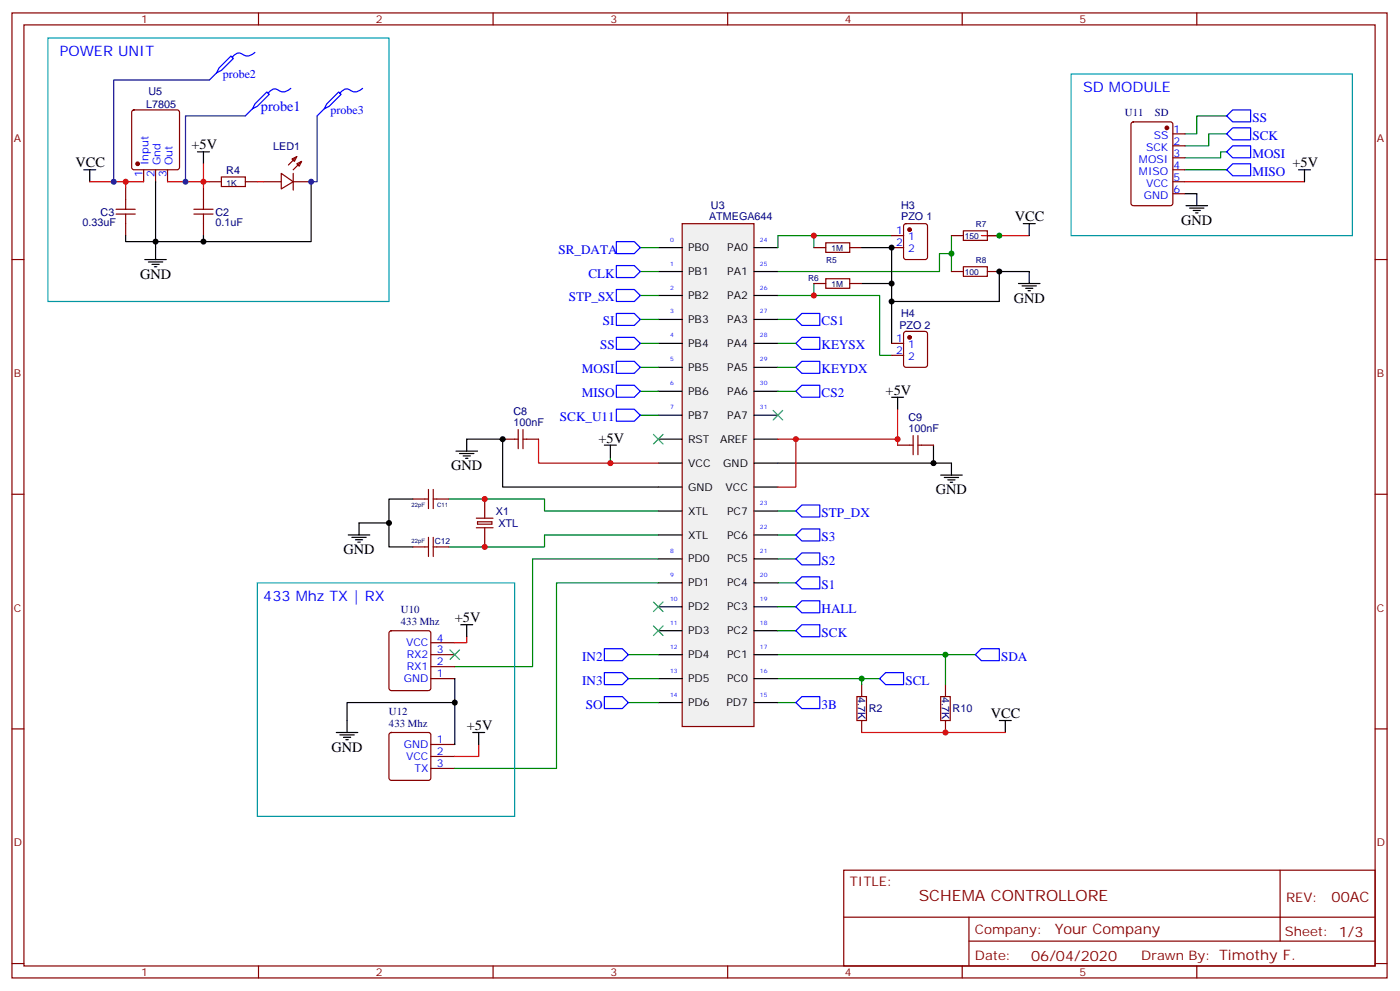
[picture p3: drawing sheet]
<svg xmlns="http://www.w3.org/2000/svg" width="413mm" height="292mm" viewBox="0 0 413 292" stroke-linecap="round" stroke-linejoin="round" font-family="sans-serif">
<g fill="none" stroke="#870000" stroke-width=".35">
<path d="M3.5 3.8h405.4v284.3h-405.4zM7.1 7.3h398.2v277.3h-398.2zM76.2 3.8v3.5M145.3 3.8v3.5M214.5 3.8v3.5M283.6 3.8v3.5M352.8 3.8v3.5M39 32.6l.5-.2h12.7l.5 .2 .2 .5v16.2l-.2 .5-.5 .2h-12.7l-.5-.2-.2-.5v-16.2zM37 55.3v6.4M42.3 50v3.6M45.9 50v3.6M49.4 50v3.6"/>
<path d="M60 55.3v6.4M61.7 53.6h3.6M65.3 52.1h7v2.9h-7zM72.3 53.6h3.5M77.6 53.6h5.3M82.9 51.1l3.5 2.5-3.5 2.1zM86.1 46.8l1.4-.7-.7 1.5zM86.4 53.6h5.3M86.4 51.1v4.9M87.5 48.3l1.4-.7-.7 1.4zM87.5 46.1l-2.5 2.5M88.9 47.6l-2.5 2.4"/>
<path d="M3.5 76.5h3.6M34.2 61.7h5.7M34.2 63.1h5.7M37 63.1v6.3M57.1 61.7h5.7M57.1 63.1h5.7M60 63.1v6.3M405.3 76.5h3.6M3.5 145.6h3.6M405.3 145.6h3.6M3.5 214.8h3.6M405.3 214.8h3.6"/>
<path d="M248.7 256.4h156.6v28.2h-156.6zM377.3 256.4v20.9M248.7 270.2h156.5M285.6 277.3h119.6M285.6 270.2v14.2M3.5 283.9h3.6M76.2 284.6v3.5M145.3 284.6v3.5M214.5 284.6v3.5M283.6 284.6v3.5M352.8 284.6v3.5M405.3 283.9h3.6"/>
</g>
<path d="M75.1 15.5a3.1 3.1 0 0 1-4.4 .1 2.4 2.4 0 0 0-2.3 1.3M63.9 21.4l1.4-.7 3.5-3.5-.7-.7-3.5 3.5-.7 1.4-2.2 2.2M74.4 32l1.4-.7 3.6-3.5-.7-.7-3.6 3.5-.7 1.4-2.1 2.1M85.7 26a3.1 3.1 0 0 1-4.4 .2 2.4 2.4 0 0 0-2.3 1.2M95.6 32l1.4-.7 3.5-3.5-.7-.7-3.5 3.5-.7 1.4-2.1 2.1M106.9 26a3.1 3.1 0 0 1-4.4 .2 2.4 2.4 0 0 0-2.3 1.2" fill="none" stroke="#00f" stroke-width=".35"/>
<circle cx="40.6" cy="48.3" r=".53" fill="#870000" stroke="#870000" stroke-width=".35"/>
<path d="M24.7 50h3.5M26.5 50v3.6M45.9 53.6v22.9M58.2 44.7h3.5M60 44.7v3.6M91.7 53.6v17.6h-54.7v-1.8M42.7 76.5h6.3M43.7 77.2h4.3M44.8 77.9h2.1M45.5 78.6h.7M60 69.4v1.8" fill="none" stroke="#000" stroke-width=".35"/>
<path d="M26.5 53.6h15.8M37 53.6v1.7M49.4 53.6h12.3M60 48.3v7M75.8 53.6h1.8" fill="none" stroke="#f00" stroke-width=".35"/>
<path d="M61.7 23.6h-28.2v30M72.3 34.1h-17.6v19.5M93.5 34.1v19.5h-1.8" fill="none" stroke="#039" stroke-width=".35"/>
<path d="M201.1 65.9h21.1v148.2h-21.1z" fill="#f0f0f0" stroke="#870000" stroke-width=".35"/>
<g fill="none" stroke="#000" stroke-width=".35">
<path d="M349.2 57.1h3.6v3.5M382.8 50h3.5M384.5 50v3.6M194 73h7.1M222.2 73h7.1M254 73h8.8v28.2M301.6 65.9h3.6M303.4 65.9v3.5M349.6 60.6h6.4M350.7 61.3h4.2M351.7 62h2.1M352.4 62.7h.7"/>
<path d="M194 80h7.1M194 87.1h7.1M194 94.1h7.1M222.2 80h7.1M222.2 87.1h7.1M222.2 94.1h7.1M254 83.5h8.8M300.2 83.5h6.4M301.3 84.2h4.2M302.3 84.9h2.1M303 85.7h.7M303.4 83.5v-3.5h-8.8v8.8h-31.8"/>
<path d="M194 101.2h7.1M194 108.2h7.1M194 115.3h7.1M222.2 101.2h7.1M222.2 108.2h7.1M222.2 115.3h7.1M262.8 117.1h3.5M264.6 117.1v3.5M134.4 132.9h6.4M135.5 133.6h4.2M136.5 134.3h2.1M137.2 135h.7"/>
<path d="M137.6 132.9v-3.5h10.6v14.1h52.9M178.2 131.2h3.5M179.9 131.2v3.5M194 122.3h7.1M194 129.4h7.1M194 136.5h7.1M222.2 122.3h7.1M222.2 129.4h7.1M275.2 131.2v5.3h-53M275.2 136.5h5.3v3.5M277.3 140h6.3M102.7 157.6h6.3"/>
<path d="M103.7 158.3h4.2M104.8 159h2.1M105.5 159.7h.7M114.7 154.1h-8.9v3.5M121.7 147h-7v14.1h7M194 150.6h7.1M194 157.6h7.1M222.2 143.5h7.1M222.2 150.6h7.1M222.2 157.6h7.1M278.3 140.7h4.3M279.4 141.4h2.1"/>
<path d="M280.1 142.1h.7M194 164.7h7.1M194 171.7h7.1M194 178.8h7.1M222.2 164.7h7.1M222.2 171.7h7.1M222.2 178.8h7.1M134.1 200v7M135.8 184.1h3.5M137.6 184.1v3.5M194 185.8h7.1M194 192.9h7.1"/>
<path d="M194 200h7.1M222.2 185.8h7.1M222.2 192.9h7.1M222.2 200h7.1M99.1 215.8h6.4M100.2 216.5h4.2M101.2 217.2h2.2M102 217.9h.7M102.3 215.8v-8.8h31.8v12.4M139.3 215.8h3.6M141.1 215.8v3.6M194 207h7.1"/>
<path d="M222.2 207h7.1M294.6 212.3h3.5M296.3 212.3v3.5"/>
</g>
<g fill="none" stroke="#008700" stroke-width=".35">
<path d="M361.6 34.1h-8.8v5.3h-3.6M361.6 39.4h-5.3v3.6h-7.1M349.2 50h12.4M361.6 44.7h-1.8v1.8h-10.6M188.7 73h5.3M239.9 69.4v3.6M262.8 69.4h-33.5v3.6M280.5 74.7h-3.6v5.3h-47.6M280.5 69.4v10.6M188.7 80h5.3M188.7 94.1h5.3M188.7 87.1h5.3"/>
<path d="M229.3 87.1h30v17.6h3.5M229.3 94.1h5.3M239.9 83.5v3.6M188.7 115.3h5.3M188.7 108.2h5.3M188.7 101.2h5.3M229.3 115.3h5.3M229.3 108.2h5.3M229.3 101.2h5.3M179.9 134.7v1.8M188.7 122.3h5.3M132.3 147h28.2v3.6h33.5"/>
<path d="M194 157.6h-33.5v3.5h-28.2M229.3 157.6h5.3M229.3 150.6h5.3M194 171.7h-30v54.7h-29.9M194 164.7h-37v31.7h-22.9M229.3 171.7h5.3M229.3 164.7h5.3M229.3 178.8h5.3M185.2 192.9h8.8M185.2 200h8.8M229.3 192.9h58.2M229.3 200h30"/>
<path d="M229.3 185.8h5.3M254 200v1.7M278.7 192.9v8.8M185.2 207h8.8M229.3 207h5.3"/>
</g>
<g fill="none" stroke="#870000" stroke-width=".35">
<path d="M333.6 36.1l.5-.2h10.9l.7 .4v23.6l-.4 .7h-11.2l-.7-.5v-23.5zM345.7 39.4h3.5M345.7 53.6h3.5M345.7 50h3.5M345.7 46.5h3.5M345.7 43h3.5M345.7 57.1h3.5M239.9 73h3.5M243.4 71.5h7.1v2.9h-7.1zM250.5 73h3.5M262.8 69.4h3.5M262.8 73h3.5"/>
<path d="M266.6 66.1l.5-.2h5.6l.6 .4 .1 9.5-.5 .6-5.8 .1-.7-.5-.1-9.4zM280.5 69.4h3.5M284 78.6h7v2.8h-7zM284 68h7v2.8h-7zM291 69.4h3.6M239.9 83.5h3.5M243.4 82.1h7.1v2.8h-7.1zM250.5 83.5h3.5M266.6 97.9l.5-.3h5.6l.6 .5 .1 9.4-.5 .7h-5.8l-.7-.4-.1-9.4zM280.5 80h3.5M291 80h3.6M262.8 101.2h3.5"/>
<path d="M262.8 104.7h3.5M148.2 129.4h4.6M152.8 126.6v5.6M154.2 126.6v5.6M154.2 129.4h4.5M264.6 131.2h4.6M269.2 128.3v5.7M270.6 128.3v5.7M270.6 131.2h4.6M121.7 147h4.6M126.3 144.2v5.7M126.3 158.3v5.7"/>
<path d="M127.7 144.2v5.7M127.7 158.3v5.7M127.7 147h4.6M140.4 152.7h4.9M140.4 155.5h4.9M140.8 153.7h4.2v.7h-4.2zM142.9 147v5.7M142.9 155.5v5.6M121.7 161.1h4.6M127.7 161.1h4.6M114.9 186l.5-.2h10.9l.5 .2 .2 .5v16.3l-.2 .5-.5 .2h-10.9l-.5-.3-.2-.4v-16.3zM127 192.9h7.1"/>
<path d="M127 196.4h7.1M127 200h7.1M127 189.4h7.1M114.9 216l.5-.2h10.9l.5 .2 .2 .5v12.7l-.2 .5-.5 .2h-10.9l-.5-.2-.2-.5v-12.7zM127 219.4h7.1M254 201.7v3.5M254 212.3v3.5M278.7 201.7v3.5M278.7 212.3v3.5M127 222.9h7.1M127 226.4h7.1"/>
</g>
<g fill="none" stroke="#00f" stroke-width=".35">
<path d="M361.6 34.1l1.8-1.7h5.3v3.5h-5.3zM361.6 39.4l1.8-1.7h5.3v3.5h-5.3zM361.6 50l1.8-1.7h5.3v3.5h-5.3zM363.4 43h5.3v3.5h-5.3l-1.8-1.8zM181.7 71.2h5.3l1.7 1.8-1.7 1.7h-5.3zM181.7 78.2h5.3l1.7 1.8-1.7 1.8h-5.3zM181.7 92.4h5.3l1.7 1.7-1.7 1.8h-5.3zM181.7 99.4h5.3l1.7 1.8-1.7 1.7h-5.3zM181.7 85.3h5.3l1.7 1.8-1.7 1.7h-5.3zM236.4 92.4h5.3v3.5h-5.3l-1.8-1.8zM236.4 99.4h5.3v3.5h-5.3l-1.8-1.7zM181.7 113.5h5.3l1.7 1.8-1.7 1.8h-5.3z"/>
<path d="M181.7 106.5h5.3l1.7 1.7-1.7 1.8h-5.3zM236.4 106.5h5.3v3.5h-5.3l-1.8-1.8zM236.4 113.5h5.3v3.6h-5.3l-1.8-1.8zM181.7 120.6h5.3l1.7 1.7-1.7 1.8h-5.3zM236.4 155.9h5.3v3.5h-5.3l-1.8-1.8zM236.4 148.8h5.3v3.5h-5.3l-1.8-1.7zM236.4 162.9h5.3v3.5h-5.3l-1.8-1.7zM236.4 170h5.3v3.5h-5.3l-1.8-1.8zM236.4 177h5.3v3.6h-5.3l-1.8-1.8zM178.2 191.1h5.2l1.8 1.8-1.8 1.8h-5.2zM178.2 198.2h5.2l1.8 1.8-1.8 1.7h-5.2zM236.4 184.1h5.3v3.5h-5.3l-1.8-1.8z"/>
<path d="M261.1 198.2h5.2v3.5h-5.2l-1.8-1.7zM287.5 192.9l1.8-1.8h5.3v3.6h-5.3zM178.2 205.2h5.2l1.8 1.8-1.8 1.8h-5.2zM236.4 205.2h5.3v3.6h-5.3l-1.8-1.8z"/>
</g>
<path d="M349.2 53.6h35.3M289.3 69.4h14.1M158.7 129.4v7.1h35.3M229.3 129.4h5.3v14.1h-5.3M234.6 129.4h30v1.8M264.6 120.6v8.8M137.6 187.6v1.8h-3.5M141.1 219.4v3.5h-7M254 215.8h42.3" fill="none" stroke="#f00" stroke-width=".35"/>
<path d="M192.6 128l2.8 2.8M195.4 128l-2.8 2.8M227.9 120.9l2.8 2.9M230.7 120.9l-2.8 2.9M192.6 177.4l2.8 2.8M195.4 177.4l-2.8 2.8M132.6 191.5l2.9 2.8M135.5 191.5l-2.9 2.8M192.6 184.4l2.8 2.9M195.4 184.4l-2.8 2.9" fill="none" stroke="#3c3" stroke-width=".35"/>
<g fill="#870000" stroke="#870000" stroke-width=".35">
<circle cx="268.1" cy="99.4" r=".53"/>
<circle cx="268.1" cy="67.7" r=".53"/>
<circle cx="344" cy="37.7" r=".53"/>
</g>
<path d="M14.1 11.2h100.6v77.6h-100.6zM315.7 21.8h82.9v47.6h-82.9zM75.8 171.7h75.9v68.8h-75.9z" fill="none" stroke="#09c" stroke-width=".35"/>
<path d="M252.6 205.2h2.8v7.1h-2.8zM277.3 205.2h2.8v7.1h-2.8z" fill="none" stroke="#a10000" stroke-width=".35"/>
<circle cx="275.2" cy="136.5" r=".88" fill="#000"/>
<circle cx="294.6" cy="69.4" r=".88" fill="#008700"/>
<circle cx="278.7" cy="215.8" r=".88" fill="#f00"/>
<circle cx="278.7" cy="192.9" r=".88" fill="#008700"/>
<circle cx="234.6" cy="129.4" r=".88" fill="#c00"/>
<circle cx="114.7" cy="154.1" r=".88" fill="#000"/>
<g fill="#c00">
<circle cx="142.9" cy="161.1" r=".88"/>
<circle cx="239.9" cy="87.1" r=".88"/>
<circle cx="239.9" cy="69.4" r=".88"/>
<circle cx="264.6" cy="129.4" r=".88"/>
</g>
<circle cx="148.2" cy="129.4" r=".88" fill="#000"/>
<g fill="#c00">
<circle cx="142.9" cy="147" r=".88"/>
<circle cx="179.9" cy="136.5" r=".88"/>
</g>
<g fill="#000">
<circle cx="262.8" cy="73" r=".88"/>
<circle cx="262.8" cy="88.8" r=".88"/>
<circle cx="262.8" cy="83.5" r=".88"/>
<circle cx="294.6" cy="80" r=".88"/>
</g>
<circle cx="280.5" cy="74.7" r=".88" fill="#008700"/>
<g fill="#000">
<circle cx="60" cy="71.2" r=".88"/>
<circle cx="134.1" cy="207" r=".88"/>
</g>
<circle cx="60" cy="53.6" r=".88" fill="#c00"/>
<g fill="#039">
<circle cx="54.7" cy="53.6" r=".88"/>
<circle cx="33.5" cy="53.6" r=".88"/>
<circle cx="91.7" cy="53.6" r=".88"/>
</g>
<circle cx="37" cy="53.6" r=".88" fill="#c00"/>
<circle cx="45.9" cy="71.2" r=".88" fill="#000"/>
<circle cx="254" cy="200" r=".88" fill="#008700"/>
<text font-size="4.6" fill="#800" x="270.8" y="265.4">SCHEMA CONTROLLORE</text>
<g font-size="4.2" fill="#00f">
<text x="17.6" y="16.5">POWER UNIT</text>
<text x="319.3" y="27.1">SD MODULE</text>
<text x="76.9" y="32.7">probe1</text>
<text x="77.6" y="177">433 Mhz TX | RX</text>
</g>
<g font-size="4.2">
<text x="56.4" y="44">+5V</text>
<text x="22.2" y="49.3">VCC</text>
<text x="381" y="49.3">+5V</text>
<text x="299.2" y="65.2">VCC</text>
<text x="348.2" y="66.3">GND</text>
<text x="41.3" y="82.1">GND</text>
<text x="298.8" y="89.2">GND</text>
<text x="261.1" y="116.3">+5V</text>
<text x="176.4" y="130.5">+5V</text>
<text x="133" y="138.6">GND</text>
<text x="275.9" y="145.6">GND</text>
<text x="101.2" y="163.3">GND</text>
<text x="134.1" y="183.4">+5V</text>
<text x="137.6" y="215.1">+5V</text>
<text x="292.1" y="211.6">VCC</text>
<text x="97.7" y="221.5">GND</text>
</g>
<g font-size="4.2" fill="#800">
<text x="392.5" y="265.7">00AC</text>
<text x="310.9" y="275.2">Your Company</text>
<text x="304" y="283">06/04/2020</text>
</g>
<g font-size="3.9" fill="#00f">
<text x="369.2" y="35.9">SS</text>
<text x="369.2" y="41.2">SCK</text>
<text x="369.2" y="46.5">MOSI</text>
<text x="369.2" y="51.8">MISO</text>
<text x="164.6" y="74.7">SR_DATA</text>
<text x="173.4" y="81.8">CLK</text>
<text x="167.6" y="88.8">STP_SX</text>
<text x="177.7" y="95.9">SI</text>
<text x="242.2" y="95.9">CS1</text>
<text x="176.9" y="102.9">SS</text>
<text x="242.2" y="102.9">KEYSX</text>
<text x="171.5" y="110">MOSI</text>
<text x="242.2" y="110">KEYDX</text>
<text x="171.5" y="117.1">MISO</text>
<text x="242.2" y="117.1">CS2</text>
<text x="165" y="124.1">SCK_U11</text>
<text x="242.2" y="152.3">STP_DX</text>
<text x="242.2" y="159.4">S3</text>
<text x="242.2" y="166.4">S2</text>
<text x="242.2" y="173.5">S1</text>
<text x="242.2" y="180.6">HALL</text>
<text x="242.2" y="187.6">SCK</text>
<text x="171.6" y="194.7">IN2</text>
<text x="295.1" y="194.7">SDA</text>
<text x="171.6" y="201.7">IN3</text>
<text x="266.9" y="201.7">SCL</text>
<text x="172.7" y="208.8">SO</text>
<text x="242.2" y="208.8">3B</text>
</g>
<g font-size="3.9" fill="#800">
<text x="250.5" y="261">TITLE:</text>
<text x="379.1" y="265.7">REV:</text>
<text x="287.4" y="275.2">Company:</text>
<text x="378.7" y="275.8">Sheet: 1/3</text>
<text x="287.4" y="282.9">Date:</text>
<text x="336.4" y="282.9">Drawn By: Timothy F.</text>
</g>
<g font-size="3.5" fill="#00f">
<text x="65.7" y="22.9">probe2</text>
<text x="97.4" y="33.5">probe3</text>
</g>
<g font-size="3.2" fill="#800">
<text x="41.6" y="6.8">1</text>
<text x="110.8" y="6.8">2</text>
<text x="179.9" y="6.8">3</text>
<text x="249.1" y="6.8">4</text>
<text x="318.2" y="6.8">5</text>
<text x="4.1" y="41.9">A</text>
<text x="405.9" y="41.9">A</text>
<text x="4.1" y="111.1">B</text>
<text x="405.9" y="111.1">B</text>
<text x="4.1" y="180.2">C</text>
<text x="405.9" y="180.2">C</text>
<text x="4.1" y="249.3">D</text>
<text x="405.9" y="249.3">D</text>
<text x="41.6" y="287.6">1</text>
<text x="110.8" y="287.6">2</text>
<text x="179.9" y="287.6">3</text>
<text x="249.1" y="287.6">4</text>
<text x="318.2" y="287.6">5</text>
</g>
<g font-size="3.2" fill="#000080">
<text x="43.8" y="28.1">U5</text>
<text x="43.1" y="31.8">L7805</text>
<text x="331.6" y="34.1">U11</text>
<text x="340.4" y="34.1">SD</text>
<text x="80.5" y="44.1">LED1</text>
<text x="66.7" y="51.1">R4</text>
<text x="29.6" y="63.5">C3</text>
<text x="63.5" y="63.5">C2</text>
<text x="209" y="64.8">ATMEGA644</text>
<text x="209.6" y="61.7">U3</text>
<text x="265.7" y="64.8">PZO 1</text>
<text x="265.7" y="61.7">H3</text>
<text x="24.4" y="66.6">0.33uF</text>
<text x="63.5" y="66.7">0.1uF</text>
<text x="265.7" y="93.4">H4</text>
<text x="265.1" y="97">PZO 2</text>
<text x="151.4" y="125.5">100nF</text>
<text x="151.4" y="122.4">C8</text>
<text x="267.8" y="124.2">C9</text>
<text x="267.8" y="127.3">100nF</text>
<text x="146.2" y="151.7">X1</text>
<text x="146.9" y="155.2">XTL</text>
<text x="118.2" y="184.1">433 Mhz</text>
<text x="118.2" y="180.6">U10</text>
<text x="252.9" y="205.4" transform="rotate(90 252.9 205.4)">4.7K</text>
<text x="256.1" y="209.9">R2</text>
<text x="277.6" y="205.4" transform="rotate(90 277.6 205.4)">4.7K</text>
<text x="280.8" y="209.9">R10</text>
<text x="114.7" y="214.1">433 Mhz</text>
<text x="114.7" y="210.5">U12</text>
</g>
<g font-size="3.2" fill="#00f">
<text x="340.1" y="40.9">SS</text>
<text x="345.9" y="39.1">1</text>
<text x="335.7" y="47.9">MOSI</text>
<text x="337.8" y="44.4">SCK</text>
<text x="345.9" y="46.1">3</text>
<text x="345.9" y="42.6">2</text>
<text x="42" y="52.2" transform="rotate(-90 42 52.2)">1</text>
<text x="43.7" y="48.7" transform="rotate(-90 43.7 48.7)">Input</text>
<text x="45.5" y="52.2" transform="rotate(-90 45.5 52.2)">2</text>
<text x="47.3" y="48.7" transform="rotate(-90 47.3 48.7)">Gnd</text>
<text x="49" y="52.2" transform="rotate(-90 49 52.2)">3</text>
<text x="50.8" y="48.7" transform="rotate(-90 50.8 48.7)">Out</text>
<text x="335.7" y="51.4">MISO</text>
<text x="345.9" y="53.2">5</text>
<text x="345.9" y="49.7">4</text>
<text x="337.1" y="58.5">GND</text>
<text x="337.8" y="55">VCC</text>
<text x="345.9" y="56.7">6</text>
<text x="264.2" y="69.1">1</text>
<text x="267.7" y="70.8">1</text>
<text x="264.2" y="72.6">2</text>
<text x="267.7" y="74.4">2</text>
<text x="264.2" y="100.8">1</text>
<text x="264.2" y="104.4">2</text>
<text x="267.7" y="102.6">1</text>
<text x="267.7" y="106.1">2</text>
<text x="119.7" y="190.4">VCC</text>
<text x="128.8" y="189">4</text>
<text x="119.9" y="194">RX2</text>
<text x="119.9" y="197.5">RX1</text>
<text x="128.8" y="192.5">3</text>
<text x="128.8" y="196.1">2</text>
<text x="119" y="201">GND</text>
<text x="128.8" y="199.6">1</text>
<text x="119" y="220.4">GND</text>
<text x="128.8" y="219">1</text>
<text x="119.7" y="223.9">VCC</text>
<text x="122.2" y="227.5">TX</text>
<text x="128.8" y="222.5">2</text>
<text x="128.8" y="226.1">3</text>
</g>
<g font-size="3.2">
<text x="202.8" y="74">PB0</text>
<text x="214.4" y="74">PA0</text>
<text x="202.8" y="81.1">PB1</text>
<text x="214.4" y="81.1">PA1</text>
<text x="202.8" y="88.1">PB2</text>
<text x="214.4" y="88.1">PA2</text>
<text x="202.8" y="95.2">PB3</text>
<text x="214.4" y="95.2">PA3</text>
<text x="202.8" y="102.2">PB4</text>
<text x="214.4" y="102.2">PA4</text>
<text x="202.8" y="109.3">PB5</text>
<text x="214.4" y="109.3">PA5</text>
<text x="202.8" y="116.3">PB6</text>
<text x="214.4" y="116.3">PA6</text>
<text x="202.8" y="123.4">PB7</text>
<text x="214.4" y="123.4">PA7</text>
<text x="202.8" y="130.5">RST</text>
<text x="212.3" y="130.5">AREF</text>
<text x="202.8" y="137.5">VCC</text>
<text x="213.2" y="137.5">GND</text>
<text x="202.8" y="144.6">GND</text>
<text x="213.9" y="144.6">VCC</text>
<text x="202.8" y="151.6">XTL</text>
<text x="214.3" y="151.6">PC7</text>
<text x="202.8" y="158.7">XTL</text>
<text x="214.3" y="158.7">PC6</text>
<text x="202.8" y="165.7">PD0</text>
<text x="214.3" y="165.7">PC5</text>
<text x="202.8" y="172.8">PD1</text>
<text x="214.3" y="172.8">PC4</text>
<text x="202.8" y="179.8">PD2</text>
<text x="214.3" y="179.8">PC3</text>
<text x="202.8" y="186.9">PD3</text>
<text x="214.3" y="186.9">PC2</text>
<text x="202.8" y="194">PD4</text>
<text x="214.3" y="194">PC1</text>
<text x="202.8" y="201">PD5</text>
<text x="214.3" y="201">PC0</text>
<text x="202.8" y="208.1">PD6</text>
<text x="214.1" y="208.1">PD7</text>
</g>
<g font-size="2.5" fill="#000080">
<text x="66.8" y="54.7">1K</text>
<text x="284.4" y="70.3">150</text>
<text x="287.6" y="66.8">R7</text>
<text x="243.5" y="77.4">R5</text>
<text x="245.1" y="73.9">1M</text>
<text x="287.6" y="77.4">R8</text>
<text x="238.2" y="82.7">R6</text>
<text x="284.4" y="80.9">100</text>
<text x="245.1" y="84.5">1M</text>
<text x="128.2" y="160.3">C12</text>
</g>
<g font-size="1.8" fill="#00f">
<text x="197.6" y="71.2">0</text>
<text x="224" y="71.2">24</text>
<text x="197.6" y="78.2">1</text>
<text x="224" y="78.2">25</text>
<text x="197.6" y="85.3">2</text>
<text x="224" y="85.3">26</text>
<text x="197.6" y="92.4">3</text>
<text x="224" y="92.4">27</text>
<text x="197.6" y="99.4">4</text>
<text x="224" y="99.4">28</text>
<text x="197.6" y="106.5">5</text>
<text x="224" y="106.5">29</text>
<text x="197.6" y="113.5">6</text>
<text x="224" y="113.5">30</text>
<text x="197.6" y="120.6">7</text>
<text x="224" y="120.6">31</text>
<text x="224" y="148.8">23</text>
<text x="224" y="155.9">22</text>
<text x="197.6" y="162.9">8</text>
<text x="224" y="162.9">21</text>
<text x="197.6" y="170">9</text>
<text x="224" y="170">20</text>
<text x="197.6" y="177">10</text>
<text x="224" y="177">19</text>
<text x="197.6" y="184.1">11</text>
<text x="224" y="184.1">18</text>
<text x="197.6" y="191.1">12</text>
<text x="224" y="191.1">17</text>
<text x="197.6" y="198.2">13</text>
<text x="224" y="198.2">16</text>
<text x="197.6" y="205.2">14</text>
<text x="224" y="205.2">15</text>
</g>
<g font-size="1.8" fill="#000080">
<text x="121.3" y="149.5">22pF</text>
<text x="128.9" y="149.5">C11</text>
<text x="121.3" y="160">22pF</text>
</g>
</svg>
